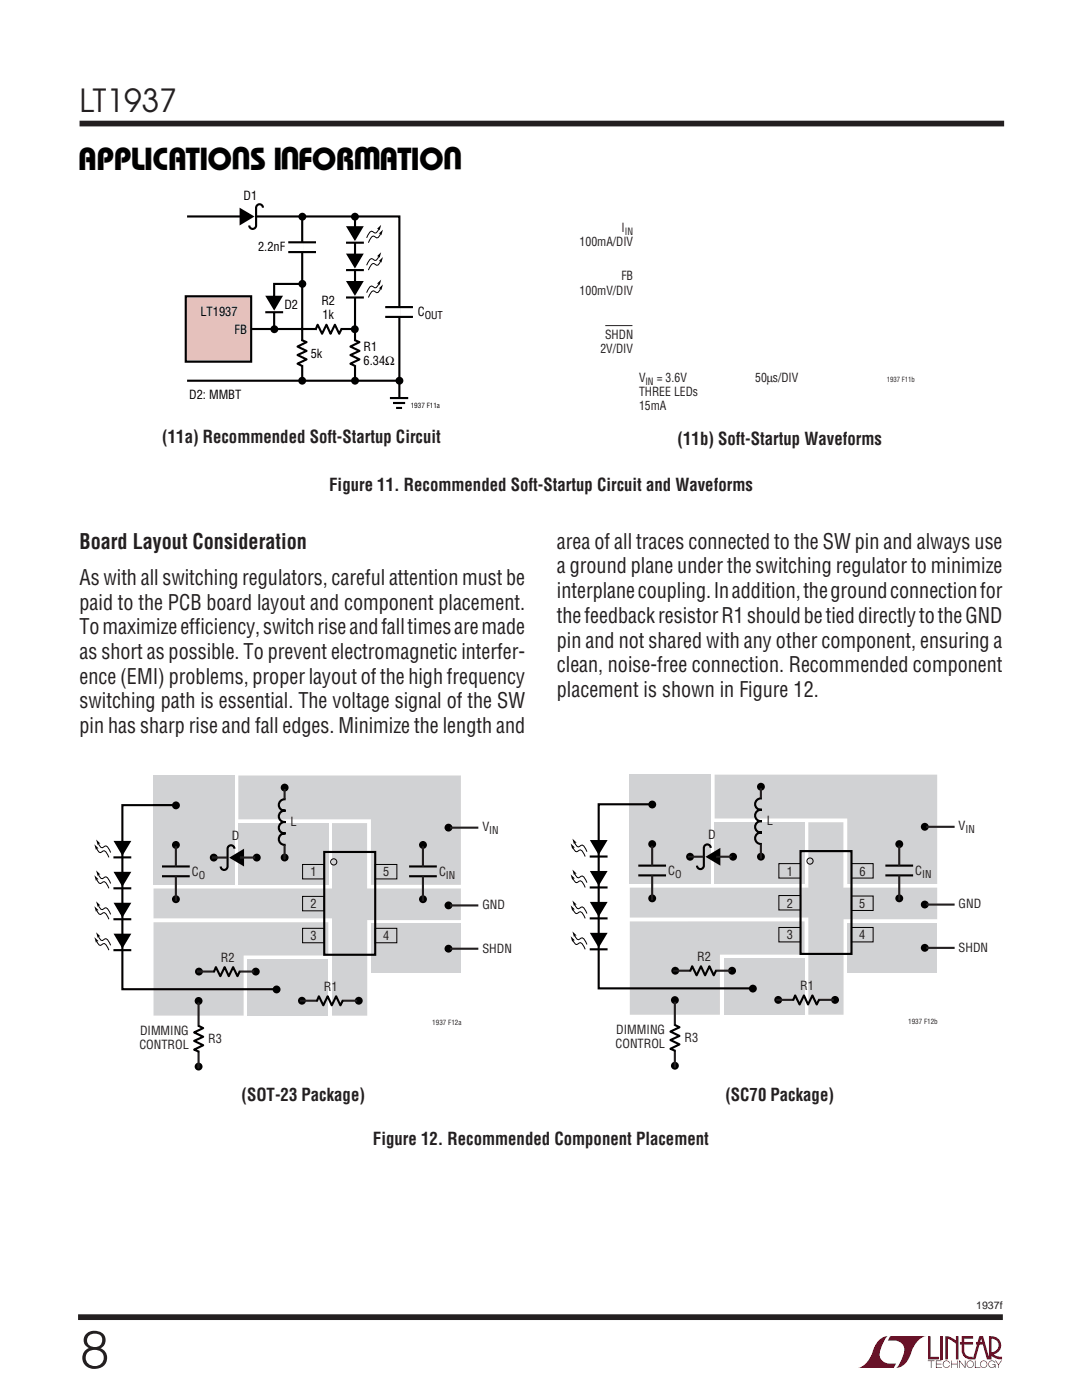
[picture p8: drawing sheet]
<svg xmlns="http://www.w3.org/2000/svg" width="216mm" height="279mm" viewBox="0 0 216 279" stroke-linecap="round" stroke-linejoin="round" font-family="sans-serif">
<path d="M15.9 24.7h184.5M15.6 262.9h184.5" fill="none" stroke="#231f20" stroke-width="1.1" stroke-linecap="butt"/>
<g fill="#910227">
<path d="M185.2 266.7h.5v4.1h1.6v.5h-2.1z"/>
<path d="M175.6 267.3l.5-.4 1-.2a5.2 5.2 0 0 0-1.5 4.2 2.65 2.65 0 0 0 3.2 1.2l-.5 .9h-7.1a5 5 0 0 0 3.1-3.9l.4-.8z"/>
<path d="M177.6 266.7h7.2a5 5 0 0 0-3.2 3.8 3.3 3.3 0 0 1-2.8 2.5 5.2 5.2 0 0 0 1.6-4.2 2.65 2.65 0 0 0-3.2-1.3z"/>
<path d="M187.7 266.7h.5v4.6h-.5z"/>
<path d="M188.6 266.7l1.1 .2 1 .6v-.8h.6v4.6h-.6v-3.1l-1.6-1v4.1h-.5z"/>
<path d="M185.1 271.5h1.4v.1h-.6v1.4h-.2v-1.4h-.6z"/>
<path d="M186.8 271.5h1.1v.1h-1v.6h.9v.1h-.9v.6h1v.1h-1.1z"/>
<path d="M189.8 271.5h.1v.7h1.1v-.7h.1v1.5h-.1v-.7h-1.1v.7h-.1z"/>
<path d="M191.4 271.5h.1l1 1.3v-1.3h.2v1.5h-.2l-1-1.3v1.3h-.1z"/>
<path d="M194.5 271.5h.2v1.4h.9v.1h-1.1z"/>
<path d="M198.5 271.5h.2l.5 .8 .6-.8h.1l-.6 .9v.6h-.1v-.6z"/>
<path d="M191.9 266.7h2.3v.5h-1.8v.6h1.8v.5h-1.8v1.2a1.35 1.35 0 0 0 1.7 1.3v.5l1.3-4.6h.8l1.1 4.2v-4.2a1.88 1.88 0 0 1 2.4 1.3 1.88 1.88 0 0 1-1.5 2.3l.8 .4 .9 .1v.5h-.4a3.4 3.4 0 0 1-1.8-.8v-.6a1.37 1.37 0 0 0 1.5-1.3 1.37 1.37 0 0 0-1.4-1.4v4.1h-.9l-.8-3h-1.4v-.5h1.3l-.2-.6-1.2 4.1a2.1 2.1 0 0 1-2.7-1.3v-1.7h-.4v-.5h.4z"/>
<path d="M193.1 271.7a.74 .74 0 0 1 1.1 .1 .74 .74 0 0 1-.4 1.1 .74 .74 0 0 1-.9-.6h.1a.6 .6 0 0 0 .8 .5 .6 .6 0 0 0 .2-1 .6 .6 0 0 0-1 .2v.3h-.1z"/>
<path d="M195.8 271.7a.74 .74 0 0 1 1.1 .1 .74 .74 0 0 1-.4 1.1 .74 .74 0 0 1-.9-.6h.1a.6 .6 0 0 0 .8 .5 .6 .6 0 0 0 .2-1 .6 .6 0 0 0-1 .2v.3h-.1z"/>
<path d="M197.4 271.7a.73 .73 0 0 1 1.2 .3h-.1a.6 .6 0 0 0-1-.2 .6 .6 0 0 0 .1 1 .6 .6 0 0 0 .9-.4h-.5v-.1h.6v.7h-.1v-.3a.74 .74 0 0 1-1.1 .1 .74 .74 0 0 1 0-1.1z"/>
<path d="M188.3 271.7a.73 .73 0 0 1 1.3 .4h-.2a.6 .6 0 0 0-.9-.3 .6 .6 0 0 0 0 .9 .6 .6 0 0 0 .9-.2h.1a.74 .74 0 0 1-1 .4 .74 .74 0 0 1-.2-1.2z"/>
</g>
<path d="M120.8 65h5.4" fill="none" stroke="#231f20" stroke-width=".2"/>
<g fill="#d1d2d4">
<path d="M30.6 154.8h16.2v21.8h-16.2z"/>
<path d="M47.6 154.8h44.4v21.8h-18v-13.1h-26.4z"/>
<path d="M47.6 164.3h17.9v12.3h-17.9z"/>
<path d="M30.6 177.3h35.7v-13h7v13h18.7v6.3h-18.7v19.1h-7v-19.4h-35.7z"/>
<path d="M30.6 184.1h34.9v6.6h-16.9v12h-18z"/>
<path d="M49.4 191.4h16.1v11.3h-16.1z"/>
<path d="M74 184.4h18v9.8h-18z"/>
</g>
<g fill="none" stroke="#000" stroke-width=".42">
<path d="M57 159.5a1.16 1.16 0 0 0-1.4 1.1 1.16 1.16 0 0 0 1.4 1.2 1.15 1.15 0 0 0-1.4 1.1 1.15 1.15 0 0 0 1.4 1.2 1.15 1.15 0 0 0-1.4 1.1 1.15 1.15 0 0 0 1.4 1.1 1.16 1.16 0 0 0-1.4 1.2 1.16 1.16 0 0 0 1.4 1.1M22.6 171.1h3.6M22.6 177.3h3.6M32.3 172.9h5.6M32.3 174.9h5.6M35.3 160.7h-10.9v36.7h30.6M46.8 169.4a.69 .69 0 0 0-.7-.7 .69 .69 0 0 0-.7 .7v3.5a.69 .69 0 0 1-.7 .7 .69 .69 0 0 1-.7-.7M64.7 170h10.2v20.5h-10.2zM81.6 172.9h5.6M81.6 174.9h5.6M22.6 183.5h3.6M22.6 189.6h3.6"/>
<path d="M47.9 193.8l-.5 1-.9-1.8-.8 1.8-.9-1.8-.8 1.8-.9-1.8-.5 1M68.4 199.7l-.5 .9-.8-1.8-.9 1.8-.8-1.8-.9 1.8-.9-1.8-.4 1.1M39.6 204.7l.9 .5-1.8 .8 1.8 .9-1.8 .8 1.8 .9-1.8 .9 1.1 .4"/>
</g>
<g fill="none" stroke="#000" stroke-width=".2">
<path d="M19.3 169.2l.5 .9h.4a.55 .55 0 0 1 .9-.1l.6 1.1M19.3 175.4l.5 .9 .4-.1a.55 .55 0 0 1 .9-.1l.6 1.2M19.6 168.3l.6 .8h.4a.55 .55 0 0 1 .8-.1l.7 1.1M19.6 174.5l.6 .8h.4a.55 .55 0 0 1 .8-.1l.7 1.1M60.4 172.5h4.3v2.9h-4.3zM60.4 178.9h4.3v2.9h-4.3zM74.9 172.5h4.3v2.9h-4.3zM19.3 181.6l.5 .8h.4a.55 .55 0 0 1 .9-.1l.6 1.2M19.3 187.8l.5 .8h.4a.55 .55 0 0 1 .9-.1l.6 1.1M19.6 180.6l.6 .9h.4a.55 .55 0 0 1 .8-.2l.7 1.2M19.6 186.8l.6 .8h.4a.55 .55 0 0 1 .8-.1l.7 1.2M60.4 185.3h4.3v2.8h-4.3z"/>
<path d="M74.9 185.3h4.3v2.8h-4.3z"/>
<circle cx="66.6" cy="172" r=".62"/>
</g>
<g fill="#000">
<path d="M18.8 168.5l.9 .8h-.4l-.1 .3zM18.8 174.7l.9 .8h-.4l-.1 .3zM19.2 167.6l.8 .8h-.3l-.2 .3zM19.2 173.7l.8 .8h-.3l-.2 .3zM22.7 167.8h3.5l-1.8 3zM22.7 174h3.5l-1.8 3zM45.7 171.2l3-1.8v3.5zM18.8 180.9l.9 .8h-.4l-.1 .3zM18.8 187l.9 .8h-.4l-.1 .4zM19.2 179.9l.8 .8h-.3l-.2 .3zM19.2 186.1l.8 .8h-.3l-.2 .3zM22.7 180.2h3.5l-1.8 2.9z"/>
<path d="M22.7 186.3h3.5l-1.8 3z"/>
<circle cx="56.8" cy="157.2" r=".79"/>
<circle cx="35.1" cy="179.5" r=".79"/>
<circle cx="35.1" cy="168.6" r=".79"/>
<circle cx="35.1" cy="160.7" r=".79"/>
<circle cx="42.7" cy="171.2" r=".79"/>
<circle cx="51.2" cy="171.2" r=".79"/>
<circle cx="56.8" cy="171.1" r=".79"/>
<circle cx="84.4" cy="179.5" r=".79"/>
<circle cx="84.4" cy="168.6" r=".79"/>
<circle cx="89.5" cy="165.2" r=".79"/>
<circle cx="39.6" cy="199.8" r=".79"/>
<circle cx="39.7" cy="193.9" r=".79"/>
<circle cx="51" cy="193.9" r=".79"/>
<circle cx="55.2" cy="197.5" r=".79"/>
<circle cx="60.2" cy="199.7" r=".79"/>
<circle cx="71.6" cy="199.7" r=".79"/>
<circle cx="89.5" cy="180.7" r=".79"/>
<circle cx="89.5" cy="189.3" r=".79"/>
<circle cx="39.6" cy="212.9" r=".79"/>
</g>
<path d="M24.4 168.9v2.2M24.4 175v2.2M24.4 181.2v2.2M24.4 187.4v2.2" fill="none" stroke="#fff" stroke-width=".71" stroke-linecap="butt"/>
<g fill="none" stroke="#231f20" stroke-width=".42">
<path d="M56.8 157.5v2M35.1 168.9v4M35.1 174.9v4.9M42.3 171.1h3M47.9 171.1h3M56.8 168.6v2.9M84.4 168.9v4M84.4 174.9v4.9M89.8 165.2h5.6M39.3 193.9h3.4M47.7 193.9h3M59.9 199.7h3.4"/>
<path d="M68.2 199.7h3.1M89.8 180.7h5.6M89.8 189.3h5.6M39.6 200.1v4.8M39.6 209.8v3.4"/>
</g>
<g fill="#d1d2d4">
<path d="M125.7 154.6h16.1v21.8h-16.1z"/>
<path d="M142.6 154.6h44.4v21.8h-17.9v-13.1h-26.5z"/>
<path d="M142.6 164.1h18v12.3h-18z"/>
<path d="M125.7 177.1h35.6v-13h7v13h18.7v6.4h-18.7v19h-7v-19.4h-35.6z"/>
<path d="M125.7 183.9h34.9v6.6h-16.9v12h-18z"/>
<path d="M144.4 191.3h16.1v11.2h-16.1z"/>
<path d="M169.1 184.2h17.9v9.8h-17.9z"/>
</g>
<g fill="none" stroke="#000" stroke-width=".42">
<path d="M37.3 43.2h42.4v37.4M60.3 42.8v33M70.8 42.8v33M72.6 48.4h-3.6M72.6 53.9h-3.6M72.6 59.4h-3.6M37.3 76h42.4M50.3 65.7h20.5M60.1 67.9l1.1 .4-1.8 .9 1.8 .8-1.8 .9 1.8 .8-1.8 .9 .9 .5M68.2 65.6l-.5 1-.9-1.8-.8 1.8-.9-1.8-.8 1.8-.9-1.8-.4 1M70.7 67.9l1 .4-1.8 .9 1.8 .8-1.8 .9 1.8 .8-1.8 .9 1 .5M77.8 79.4h3.7"/>
<path d="M78.4 80.4h2.4M79 81.4h1.2M152 159.3a1.16 1.16 0 0 0-1.3 1.2 1.16 1.16 0 0 0 1.3 1.1 1.15 1.15 0 0 0-1.3 1.2 1.15 1.15 0 0 0 1.3 1.1 1.15 1.15 0 0 0-1.3 1.1 1.15 1.15 0 0 0 1.3 1.2 1.16 1.16 0 0 0-1.3 1.1 1.16 1.16 0 0 0 1.3 1.1M117.7 170.9h3.5M117.7 177.1h3.5M127.4 172.8h5.5M127.4 174.7h5.5M130.3 160.5h-10.8v36.8h30.5M141.8 169.2a.69 .69 0 0 0-.7-.7 .69 .69 0 0 0-.7 .7v3.5a.69 .69 0 0 1-.6 .7 .69 .69 0 0 1-.7-.6M159.7 169.9h10.2v20.5h-10.2zM176.7 172.8h5.5M176.7 174.7h5.5"/>
<path d="M117.7 183.3h3.5M117.7 189.5h3.5M142.9 193.7l-.5 .9-.8-1.8-.9 1.8-.8-1.8-.9 1.8-.9-1.8-.4 1.1M163.4 199.5l-.4 1-.9-1.8-.9 1.8-.8-1.8-.9 1.8-.8-1.8-.5 1M134.6 204.5l1 .5-1.8 .9 1.8 .8-1.8 .9 1.8 .8-1.8 .9 1 .4"/>
</g>
<g fill="none" stroke="#000" stroke-width=".2">
<path d="M75.6 45.6l-.5 .9-.4-.1a.55 .55 0 0 0-.9-.1l-.6 1.2M75.6 51.1l-.5 .8h-.4a.55 .55 0 0 0-.9-.1l-.6 1.1M75.6 56.5l-.5 .9h-.4a.55 .55 0 0 0-.9-.2l-.6 1.2M76 46.6l-.6 .8h-.4a.55 .55 0 0 0-.8-.1l-.7 1.1M76 52l-.6 .9h-.4a.55 .55 0 0 0-.8-.2l-.7 1.2M76 57.5l-.6 .9-.4-.1a.55 .55 0 0 0-.8-.1l-.7 1.2M114.3 169.1l.6 .8h.4a.55 .55 0 0 1 .8-.1l.7 1.1M114.3 175.3l.6 .8h.4a.55 .55 0 0 1 .8-.1l.7 1.1M114.6 168.1l.6 .9 .4-.1a.55 .55 0 0 1 .9-.1l.6 1.2M114.6 174.3l.6 .8h.4a.55 .55 0 0 1 .9-.1l.6 1.1M155.4 172.4h4.3v2.8h-4.3zM155.4 178.7h4.3v2.9h-4.3z"/>
<path d="M169.9 172.4h4.3v2.8h-4.3zM169.9 178.8h4.3v2.9h-4.3zM114.3 181.4l.6 .9 .4-.1a.55 .55 0 0 1 .8-.1l.7 1.2M114.3 187.6l.6 .8h.4a.55 .55 0 0 1 .8-.1l.7 1.2M114.6 180.5l.6 .8h.4a.55 .55 0 0 1 .9-.1l.6 1.1M114.6 186.6l.6 .9h.4a.55 .55 0 0 1 .9-.2l.6 1.2M155.4 185.1h4.3v2.9h-4.3zM169.9 185.1h4.3v2.9h-4.3z"/>
<circle cx="161.6" cy="171.8" r=".62"/>
</g>
<g fill="#000">
<path d="M69 45.1h3.6l-1.8 3zM69 50.6h3.6l-1.8 3zM69 56.1h3.6l-1.8 3zM75.2 45.7l.9-.8-.4 1.1-.1-.3zM75.2 51.1l.9-.7-.4 1.1-.1-.3zM75.2 56.6l.9-.8-.4 1.1-.1-.3zM75.6 46.6l.8-.7-.3 1.1-.2-.4zM75.6 52.1l.8-.8-.3 1.1-.2-.3zM75.6 57.6l.8-.8-.3 1.1-.2-.3zM113.9 168.4l.8 .8h-.3l-.2 .3zM113.9 174.5l.8 .8h-.3l-.2 .3zM114.2 167.4l.9 .8h-.4l-.2 .3z"/>
<path d="M114.2 173.6l.9 .8h-.4l-.2 .3zM117.7 167.6h3.5l-1.7 3zM117.7 173.8h3.5l-1.7 3zM140.8 171l2.9-1.8v3.6zM113.9 180.7l.8 .8h-.3l-.2 .3zM113.9 186.9l.8 .8h-.3l-.2 .3zM114.2 179.7l.9 .8h-.4l-.2 .3zM114.2 185.9l.9 .8h-.4l-.2 .3zM117.7 180h3.5l-1.7 3zM117.7 186.2h3.5l-1.7 2.9z"/>
<circle cx="60.3" cy="43.2" r=".79"/>
<circle cx="60.3" cy="56.7" r=".79"/>
<circle cx="70.8" cy="43.2" r=".79"/>
<circle cx="54.7" cy="65.7" r=".79"/>
<circle cx="60.3" cy="76" r=".79"/>
<circle cx="70.8" cy="65.7" r=".79"/>
<circle cx="70.8" cy="76" r=".79"/>
<circle cx="79.7" cy="76" r=".79"/>
<circle cx="151.8" cy="157" r=".79"/>
<circle cx="130.1" cy="179.3" r=".79"/>
<circle cx="130.1" cy="168.5" r=".79"/>
<circle cx="130.1" cy="160.6" r=".79"/>
<circle cx="137.7" cy="171" r=".79"/>
<circle cx="146.3" cy="171" r=".79"/>
<circle cx="151.8" cy="171" r=".79"/>
<circle cx="179.4" cy="179.3" r=".79"/>
<circle cx="179.4" cy="168.5" r=".79"/>
<circle cx="184.5" cy="165" r=".79"/>
<circle cx="134.7" cy="199.6" r=".79"/>
<circle cx="134.7" cy="193.7" r=".79"/>
<circle cx="146.1" cy="193.7" r=".79"/>
<circle cx="150.2" cy="197.3" r=".79"/>
<circle cx="155.3" cy="199.6" r=".79"/>
<circle cx="166.6" cy="199.6" r=".79"/>
<circle cx="184.5" cy="189.2" r=".79"/>
<circle cx="184.5" cy="180.5" r=".79"/>
<circle cx="134.7" cy="212.7" r=".79"/>
</g>
<path d="M70.8 46.2v2.2M70.8 51.7v2.2M70.8 57.1v2.2M60.3 68.1v4.8M63.2 65.7h4.8M70.8 68.1v4.8M119.5 168.7v2.2M119.5 174.9v2.2M119.5 181v2.2M119.5 187.2v2.2" fill="none" stroke="#fff" stroke-width=".71" stroke-linecap="butt"/>
<g fill="none" stroke="#231f20" stroke-width=".42">
<path d="M151.8 157.3v2M130.1 168.8v4M130.1 174.7v5M137.3 171h3.1M142.9 171h3.1M151.8 168.5v2.9M179.4 168.8v4M179.4 174.7v5M184.8 165h5.7M134.4 193.7h3.4M134.7 199.9v4.8M142.7 193.7h3.1"/>
<path d="M154.9 199.5h3.4M163.3 199.5h3M184.8 180.5h5.7M184.8 189.2h5.7M134.7 209.7v3.4"/>
</g>
<path d="M79.6 79.5v2.2" fill="none" stroke="#fff" stroke-width=".97" stroke-linecap="butt"/>
<path d="M37.1 59.1h13v13.1h-13z" fill="#e5c1bc"/>
<path d="M37.1 59.1h13v13.1h-13zM52.5 41.4a.69 .69 0 0 0-.7-.6 .69 .69 0 0 0-.7 .7v3.5a.69 .69 0 0 1-.7 .7 .69 .69 0 0 1-.7-.7M57.5 48.4h5.6M57.5 50.3h5.6M60.2 56.7h-5.5v9M56.5 62.3h-3.6M76.9 61.3h5.5M76.9 63.2h5.5" fill="none" stroke="#000" stroke-width=".42"/>
<path d="M48.9 43.2h2.2M60.3 48.4v1.9M54.7 60.1v2.2M79.6 61.3v1.9" fill="none" stroke="#fff" stroke-width=".71" stroke-linecap="butt"/>
<path d="M47.8 41.4l3 1.8-3 1.8zM52.9 59h3.6l-1.8 3z" fill="#000"/>
<text font-size="10.6" fill="#231f20" x="16" y="273">8</text>
<g font-size="6.4">
<text x="50" y="29.4" transform="rotate(-180 50 29.4)">U</text>
<text x="59.9" y="29.4" transform="rotate(-180 59.9 29.4)">U</text>
<text x="76.1" y="29.4" transform="rotate(-180 76.1 29.4)">W</text>
<text x="92.3" y="29.4" transform="rotate(-180 92.3 29.4)">U</text>
<text x="15.5" y="33.9">APPLICATIO S I FOR</text>
<text x="75.7" y="33.9">ATIO</text>
</g>
<text font-size="6.3" fill="#231f20" x="15.9" y="22.3">LT1937</text>
<g font-size="4.2" fill="#231f20">
<text x="15.9" y="109.6">Board Layout Consideration</text>
<text x="111.1" y="109.5">area of all traces connected to the SW pin and always use</text>
<text x="15.9" y="116.7">As with all switching regulators, careful attention must be</text>
<text x="111.1" y="114.4">a ground plane under the switching regulator to minimize</text>
<text x="111.1" y="119.4">interplane coupling. In addition, the ground connection for</text>
<text x="15.9" y="121.7">paid to the PCB board layout and component placement.</text>
<text x="111.1" y="124.3">the feedback resistor R1 should be tied directly to the GND</text>
<text x="15.9" y="126.6">To maximize efficiency, switch rise and fall times are made</text>
<text x="15.9" y="131.5">as short as possible. To prevent electromagnetic interfer-</text>
<text x="111.1" y="129.2">pin and not shared with any other component, ensuring a</text>
<text x="15.9" y="136.5">ence (EMI) problems, proper layout of the high frequency</text>
<text x="111.1" y="134.2">clean, noise-free connection. Recommended component</text>
<text x="15.9" y="141.4">switching path is essential. The voltage signal of the SW</text>
<text x="111.1" y="139.1">placement is shown in Figure 12.</text>
<text x="15.9" y="146.3">pin has sharp rise and fall edges. Minimize the length and</text>
</g>
<g font-size="3.5" fill="#231f20">
<text x="32.4" y="88.5">(11a) Recommended Soft-Startup Circuit</text>
<text x="135.2" y="88.9">(11b) Soft-Startup Waveforms</text>
<text x="65.7" y="98">Figure 11. Recommended Soft-Startup Circuit and Waveforms</text>
<text x="48.2" y="219.7">(SOT-23 Package)</text>
<text x="144.7" y="219.7">(SC70 Package)</text>
<text x="74.4" y="228.6">Figure 12. Recommended Component Placement</text>
</g>
<g font-size="2.5">
<text x="48.6" y="40">D1</text>
<text x="51.5" y="50.2">2.2nF</text>
<text x="40" y="63">LT1937</text>
<text x="56.8" y="61.7">D2</text>
<text x="64.1" y="60.9">R2</text>
<text x="64.3" y="63.7">1k</text>
<text x="83.4" y="63.2">C</text>
<text x="46.8" y="66.7">FB</text>
<text x="62" y="71.4">5k</text>
<text x="72.5" y="70">R1</text>
<text x="72.5" y="72.9">6.34Ω</text>
<text x="37.7" y="79.6">D2: MMBT</text>
</g>
<g font-size="2.5" fill="#231f20">
<text x="124" y="46.4">I</text>
<text x="115.7" y="49.2">100mA/DIV</text>
<text x="115.7" y="58.8">100mV/DIV</text>
<text x="124" y="56">FB</text>
<text x="119.8" y="70.4">2V/DIV</text>
<text x="120.7" y="67.6">SHDN</text>
<text x="127.5" y="76.3">V</text>
<text x="131.1" y="76.3">= 3.6V</text>
<text x="150.7" y="76.3">50µs/DIV</text>
<text x="127.5" y="79.1">THREE LEDs</text>
<text x="127.5" y="81.9">15mA</text>
<text x="46.3" y="167.6">D</text>
<text x="58" y="164.8">L</text>
<text x="96.2" y="165.8">V</text>
<text x="141.3" y="167.4">D</text>
<text x="153" y="164.6">L</text>
<text x="191.3" y="165.7">V</text>
<text x="38.3" y="174.8">C</text>
<text x="62" y="174.9">1</text>
<text x="76.4" y="174.9">5</text>
<text x="87.6" y="174.8">C</text>
<text x="133.3" y="174.7">C</text>
<text x="157" y="174.7">1</text>
<text x="171.5" y="174.7">6</text>
<text x="182.6" y="174.7">C</text>
<text x="62" y="181.3">2</text>
<text x="96.2" y="181.4">GND</text>
<text x="157" y="181.1">2</text>
<text x="171.5" y="181.2">5</text>
<text x="191.3" y="181.2">GND</text>
<text x="44.1" y="191.9">R2</text>
<text x="62" y="187.7">3</text>
<text x="76.4" y="187.6">4</text>
<text x="96.2" y="190.3">SHDN</text>
<text x="139.1" y="191.8">R2</text>
<text x="157" y="187.5">3</text>
<text x="171.5" y="187.5">4</text>
<text x="191.3" y="190.1">SHDN</text>
<text x="64.6" y="197.8">R1</text>
<text x="159.7" y="197.6">R1</text>
<text x="27.8" y="209.4">CONTROL</text>
<text x="27.9" y="206.6">DIMMING</text>
<text x="41.6" y="208.1">R3</text>
<text x="122.8" y="209.2">CONTROL</text>
<text x="123" y="206.4">DIMMING</text>
<text x="136.6" y="207.9">R3</text>
</g>
<text font-size="2.1" x="84.7" y="63.7">OUT</text>
<g font-size="2.1" fill="#231f20">
<text x="97.6" y="166.4">IN</text>
<text x="192.7" y="166.2">IN</text>
<text x="39.7" y="175.4">O</text>
<text x="89" y="175.4">IN</text>
<text x="134.7" y="175.2">O</text>
<text x="184" y="175.2">IN</text>
<text x="194.8" y="261.3">1937f</text>
</g>
<g font-size="2" fill="#231f20">
<text x="124.7" y="46.9">IN</text>
<text x="128.8" y="76.8">IN</text>
</g>
<g font-size="1.4" fill="#231f20">
<text x="177" y="76.3">1937 F11b</text>
<text x="86.3" y="204.6">1937 F12a</text>
<text x="181.2" y="204.4">1937 F12b</text>
</g>
<text font-size="1.4" x="82" y="81.4">1937 F11a</text>
</svg>
